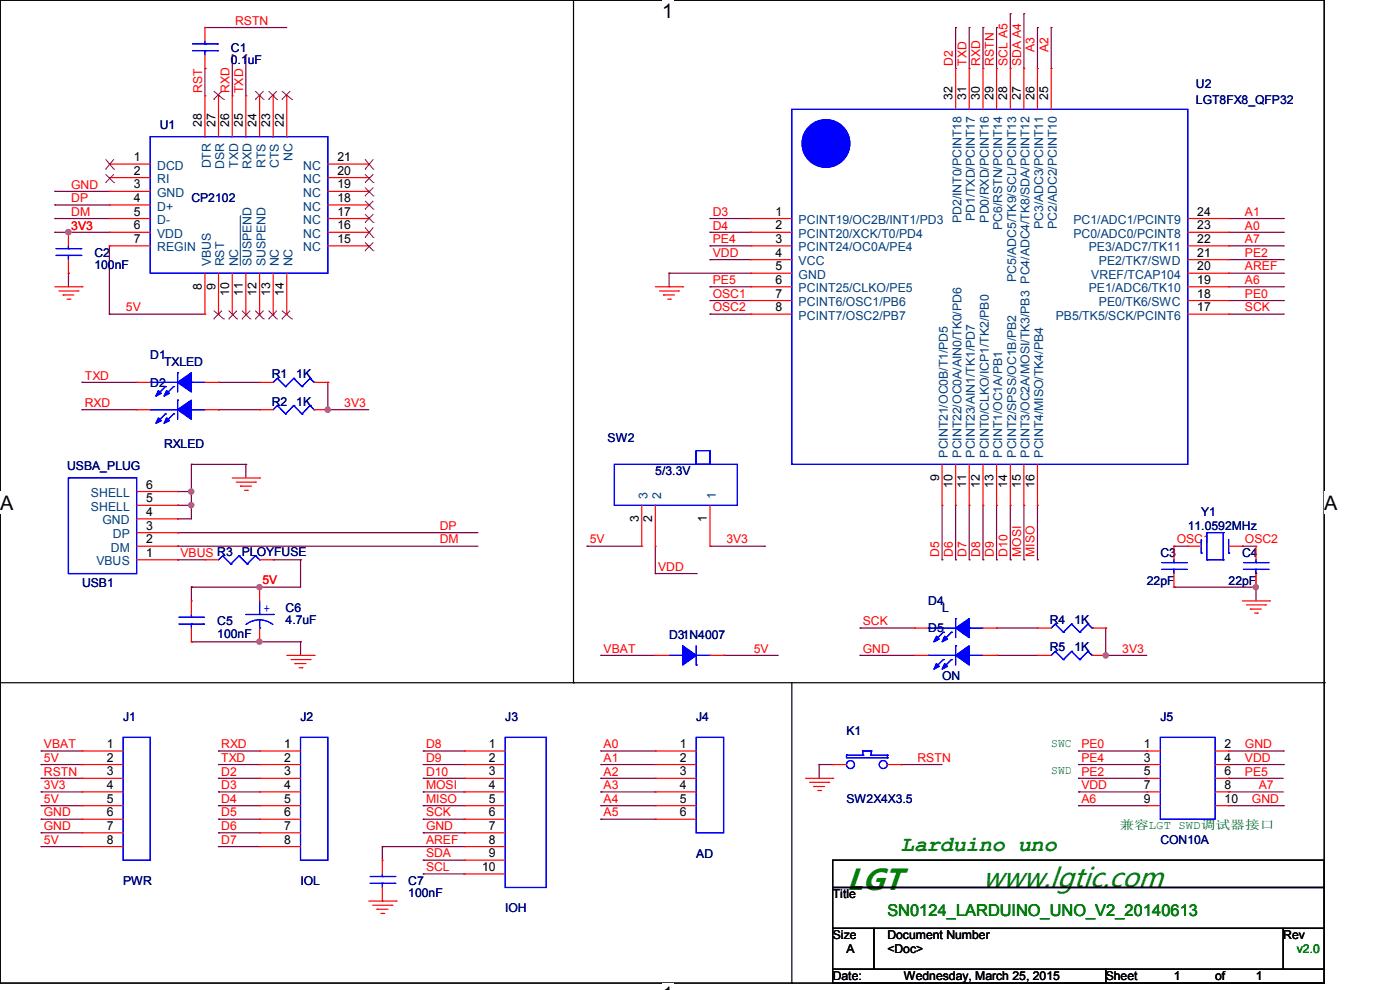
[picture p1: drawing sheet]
<svg xmlns="http://www.w3.org/2000/svg" width="297mm" height="210mm" viewBox="0 0 297 210" stroke-linecap="round" stroke-linejoin="round" font-family="sans-serif">
<path d="M0 0h280.9v208.5h-280.9z" fill="none" stroke="#000" stroke-width=".25"/>
<g fill="#fff">
<path d="M140.5 0h2.3v4.8h-2.3z"/>
<path d="M140.5 208.5h2.3v1.5h-2.3z"/>
<path d="M0 104.3h2.9v4.7h-2.9z"/>
<path d="M280.8 104.3h3v4.7h-3z"/>
</g>
<g fill="none" stroke="#000" stroke-width=".25">
<path d="M121.7 0v144.8M0 144.8h280.9M121.7 144.8h.1M168 144.8v63.7M280.9 144.8h.1M176.7 182.5h104.2v5.8h-104.2zM176.7 188.3h104.2v8.6h-104.2zM176.7 196.9h8.7v8.7h-8.7zM185.4 196.9h86.8v8.7h-86.8zM272.2 196.9h8.7v8.7h-8.7zM168 208.5h.1M176.7 205.6h57.9v2.9h-57.9z"/>
<path d="M234.6 205.6h46.3v2.9h-46.3z"/>
</g>
<g fill="none" stroke="#800040" stroke-width=".25">
<path d="M43.5 5.8h.1M43.5 14.5h.1M43.5 5.8h17.3M43.5 14.5v5.8M49.3 11.6h.1M49.3 11.6v8.7M52.2 11.6h.1M52.2 11.6v8.7M202.7 5.8h.1M202.7 5.8v8.7M205.6 5.8h.1M205.6 5.8v8.7"/>
<path d="M208.5 5.8h.1M208.5 5.8v8.7M211.4 5.8h.1M211.4 5.8v8.7M214.3 2.9h.1M214.3 2.9v11.6M217.2 2.9h.1M217.2 2.9v11.6M220.1 5.8h.1M220.1 5.8v8.7M223 5.8h.1M223 5.8v8.7"/>
<path d="M11.6 46.4h.1M11.6 43.5h.1M11.6 40.6h.1M11.6 49.3h.1M11.6 49.3h11.6M11.6 46.4h11.6M11.6 43.5h11.6M11.6 40.6h11.6M14.5 49.3h.1M14.5 58h.1M14.5 58v2.8M23.2 52.2h.1"/>
<path d="M23.2 52.2v14.4M141.9 58h.1M141.9 58h17.4M141.9 58v2.8M150.6 46.4h.1M150.6 49.3h.1M150.6 52.2h.1M150.6 55.1h.1M150.6 49.3h8.7M150.6 46.4h8.7M150.6 52.2h8.7M150.6 55.1h8.7"/>
<path d="M260.6 49.3h11.6M260.6 46.4h11.6M260.6 52.2h11.6M260.6 55.1h11.6M260.6 58h11.6M272.2 46.4h.1M272.2 49.3h.1M272.2 52.2h.1M272.2 55.1h.1M272.2 58h.1M23.2 66.6h.1M23.2 66.6h20.3"/>
<path d="M141.9 60.8h.1M150.6 60.8h.1M150.6 63.8h.1M150.6 66.6h.1M150.6 66.6h8.7M150.6 60.8h8.7M150.6 63.8h8.7M260.6 66.6h11.6M260.6 60.8h11.6M260.6 63.8h11.6M272.2 60.8h.1M272.2 63.8h.1"/>
<path d="M272.2 66.6h.1M17.4 81.1h.1M17.4 86.9h.1M17.4 81.1h11.6M17.4 86.9h11.6M40.6 98.5h.1M40.6 98.5v11.6h-2.9M40.6 98.5h11.6M46.4 86.9h.1M46.4 81.1h.1M46.4 81.1h8.7M46.4 86.9h8.7"/>
<path d="M52.2 98.5h.1M52.2 98.5v2.9M69.6 81.1h.1M69.6 86.9h.1M69.6 86.9h8.6M69.6 81.1v5.8M37.7 115.9h.1M37.7 113h.1M37.7 104.3h.1M37.7 110.1h.1M37.7 107.2h.1M37.7 118.7h.1"/>
<path d="M37.7 115.9h63.7M37.7 113h63.7M37.7 104.3h2.9M37.7 107.2h2.9M37.7 118.7h5.8M40.6 107.2h.1M40.6 104.3h.1M58 118.7h.1M58 118.7h5.8M63.8 118.7h.1M63.8 118.7v5.8h-23.2M124.5 115.9h.1"/>
<path d="M124.5 115.9h11.6M139 115.9v5.8M150.6 115.9h11.6M162.2 115.9h.1M199.9 118.7h.1M199.9 107.2v11.5M202.7 118.7h.1M202.7 107.2v11.5M205.6 118.7h.1M205.6 107.2v11.5M208.5 118.7h.1M208.5 107.2v11.5"/>
<path d="M211.4 118.7h.1M211.4 107.2v11.5M214.3 118.7h.1M214.3 107.2v11.5M217.2 118.7h.1M217.2 107.2v11.5M220.1 118.7h.1M220.1 107.2v11.5M249 115.9h.1M249 115.9h3M263.5 115.9h.1M263.5 115.9h2.9"/>
<path d="M40.6 136.1h.1M40.6 124.5h.1M40.6 124.5v3M40.6 136.1h23.2M55.1 124.5h.1M55.1 136.1h.1M63.8 136.1h.1M63.8 136.1v2.9M127.5 139h.1M127.5 139h11.5M139 121.7h.1M139 121.7h8.7"/>
<path d="M147.7 121.7h.1M153.5 139h.1M153.5 139h11.6M182.5 133.2h.1M182.5 139h.1M182.5 139h11.6M182.5 133.2h11.6M211.4 139h.1M211.4 133.2h.1M211.4 139h8.7M211.4 133.2h8.7M234.6 133.2h.1"/>
<path d="M234.6 139h.1M234.6 139h8.7M234.6 133.2v5.8M249 124.5h.1M249 124.5h17.4M266.4 121.7h.1M266.4 124.5h.1M266.4 121.7v5.8M8.7 159.3h.1M8.7 159.3h8.7M46.4 159.3h.1M46.4 159.3h8.7"/>
<path d="M89.8 159.3h.1M89.8 159.3h8.7M127.5 159.3h.1M127.5 159.3h11.5M228.8 159.3h.1M228.8 159.3h14.5M260.6 159.3h11.6M272.2 159.3h.1M8.7 162.2h.1M8.7 165.1h.1M8.7 168h.1M8.7 170.9h.1"/>
<path d="M8.7 173.8h.1M8.7 176.7h.1M8.7 179.6h.1M8.7 162.2h8.7M8.7 165.1h8.7M8.7 170.9h8.7M8.7 168h8.7M8.7 173.8h8.7M8.7 176.7h8.7M8.7 179.6h8.7M46.4 162.2h.1M46.4 165.1h.1"/>
<path d="M46.4 168h.1M46.4 170.9h.1M46.4 173.8h.1M46.4 176.7h.1M46.4 179.6h.1M46.4 162.2h8.7M46.4 165.1h8.7M46.4 170.9h8.7M46.4 168h8.7M46.4 173.8h8.7M46.4 176.7h8.7M46.4 179.6h8.7"/>
<path d="M81.1 179.6h.1M81.1 179.6h17.4M81.1 179.6v2.9M89.8 162.2h.1M89.8 165.1h.1M89.8 168h.1M89.8 170.9h.1M89.8 173.8h.1M89.8 176.7h.1M89.8 162.2h8.7M89.8 165.1h8.7M89.8 170.9h8.7"/>
<path d="M89.8 168h8.7M89.8 173.8h8.7M89.8 176.7h8.7M127.5 162.2h.1M127.5 165.1h.1M127.5 168h.1M127.5 170.9h.1M127.5 173.8h.1M127.5 162.2h11.5M127.5 165.1h11.5M127.5 170.9h11.5M127.5 168h11.5"/>
<path d="M127.5 173.8h11.5M173.8 162.2h.1M173.8 162.2h2.9M173.8 162.2v2.9M191.1 162.2h.1M191.1 162.2h8.8M228.8 162.2h.1M228.8 165.1h.1M228.8 170.9h.1M228.8 168h.1M228.8 162.2h14.5M228.8 165.1h14.5"/>
<path d="M228.8 170.9h14.5M228.8 168h14.5M260.6 165.1h.1M260.6 168h.1M260.6 162.2h11.6M260.6 165.1h11.6M260.6 170.9h11.6M260.6 168h11.6M272.2 170.9h.1M272.2 162.2h.1M89.8 182.5h.1M89.8 185.4h.1"/>
<path d="M89.8 182.5h8.7M89.8 185.4h8.7"/>
</g>
<g fill="#f0f" stroke="#f0f" stroke-width=".25">
<circle cx="40.6" cy="107.1" r=".55"/>
<circle cx="40.6" cy="104.3" r=".55"/>
<circle cx="55" cy="124.5" r=".55"/>
<circle cx="55" cy="136.1" r=".55"/>
<circle cx="69.5" cy="86.9" r=".56"/>
<circle cx="14.5" cy="49.2" r=".56"/>
<circle cx="266.4" cy="124.5" r=".55"/>
<circle cx="234.6" cy="139" r=".55"/>
</g>
<g fill="none" stroke="#f00" stroke-width=".25">
<path d="M43.5 5.8h.1M43.5 14.5h.1M43.5 5.8v2.9M43.5 11.6v2.9M202.7 14.5h.1M202.7 14.5v8.7M205.6 14.5h.1M205.6 14.5v8.7M208.5 14.5h.1M208.5 14.5v8.7M211.4 14.5h.1M211.4 14.5v8.7"/>
<path d="M214.3 14.5h.1M214.3 14.5v8.7M217.2 14.5h.1M217.2 14.5v8.7M220.1 14.5h.1M220.1 14.5v8.7M223 14.5h.1M223 14.5v8.7M23.2 34.8h.1M23.2 37.7h.1M23.2 34.8h8.7M23.2 37.7h8.7"/>
<path d="M43.5 20.3h.1M43.5 20.3v8.7M46.4 20.3h.1M46.4 20.3v8.7M49.3 20.3h.1M49.3 20.3v8.7M52.2 20.3h.1M52.2 20.3v8.7M55.1 20.3h.1M55.1 20.3v8.7M58 20.3h.1M58 20.3v8.7"/>
<path d="M60.8 20.3h.1M60.8 20.3v8.7M69.6 34.8h8.6M69.6 37.7h8.6M78.2 37.7h.1M78.2 34.8h.1M14.5 49.3h.1M14.5 58h.1M14.5 49.3v2.9M14.5 55.1v2.9M23.2 40.6h.1M23.2 43.5h.1"/>
<path d="M23.2 46.4h.1M23.2 49.3h.1M23.2 52.2h.1M23.2 40.6h8.7M23.2 43.5h8.7M23.2 46.4h8.7M23.2 49.3h8.7M23.2 52.2h8.7M43.5 58v8.6M46.4 58v8.6M49.3 58v8.6M52.2 58v8.6"/>
<path d="M55.1 58v8.6M58 58v8.6M60.8 58v8.6M69.6 40.6h8.6M69.6 43.5h8.6M69.6 46.4h8.6M69.6 49.3h8.6M69.6 52.2h8.6M78.2 52.2h.1M78.2 49.3h.1M78.2 46.4h.1M78.2 43.5h.1"/>
<path d="M78.2 40.6h.1M159.3 46.4h.1M159.3 49.3h.1M159.3 52.2h.1M159.3 55.1h.1M159.3 58h.1M159.3 46.4h8.7M159.3 49.3h8.7M159.3 52.2h8.7M159.3 55.1h8.7M159.3 58h8.7M252 46.4h8.6"/>
<path d="M252 49.3h8.6M252 52.2h8.6M252 55.1h8.6M252 58h8.6M260.6 46.4h.1M260.6 49.3h.1M260.6 52.2h.1M260.6 55.1h.1M260.6 58h.1M11.6 60.8h5.8M12.5 61.7h4.1M13.4 62.6h.1"/>
<path d="M13.4 62.6h2.3M14.2 63.5h.6M14.8 63.5h.1M16.6 61.7h.1M17.4 60.8h.1M43.5 66.6h.1M46.4 66.6h.1M49.3 66.6h.1M52.2 66.6h.1M55.1 66.6h.1M58 66.6h.1M60.8 66.6h.1"/>
<path d="M139 60.8h5.8M139.9 61.7h4M140.8 62.6h.1M140.8 62.6h2.3M141.6 63.5h.6M142.2 63.5h.1M143.9 61.7h.1M144.8 60.8h.1M159.3 60.8h.1M159.3 63.8h.1M159.3 66.6h.1M159.3 60.8h8.7"/>
<path d="M159.3 63.8h8.7M159.3 66.6h8.7M252 60.8h8.6M252 63.8h8.6M252 66.6h8.6M260.6 60.8h.1M260.6 63.8h.1M260.6 66.6h.1M29 86.9h.1M29 81.1h.1M29 86.9h2.9M29 81.1h2.9"/>
<path d="M43.5 86.9h2.9M43.5 81.1h2.9M46.4 86.9h.1M46.4 81.1h.1M55.1 86.9h.1M55.1 81.1h.1M55.1 86.9h2.9M55.1 81.1h2.9M66.6 86.9h3M66.6 81.1h3M69.6 86.9h.1M69.6 81.1h.1"/>
<path d="M199.9 98.5v8.7M202.7 98.5v8.7M205.6 98.5v8.7M208.5 98.5v8.7M211.4 98.5v8.7M214.3 98.5v8.7M217.2 98.5v8.7M220.1 98.5v8.7M29 115.9h8.7M29 118.7h8.7M29 113h8.7M29 110.1h8.7"/>
<path d="M29 107.2h8.7M29 104.3h8.7M37.7 118.7h.1M37.7 115.9h.1M37.7 113h.1M37.7 110.1h.1M37.7 107.2h.1M37.7 104.3h.1M43.5 118.7h.1M43.5 118.7h2.9M49.3 101.4h5.8M50.1 102.3h4.1"/>
<path d="M51 103.1h.1M51 103.1h2.3M51.9 104h.6M52.5 104h.1M54.2 102.3h.1M55.1 101.4h.1M55.1 118.7h2.9M58 118.7h.1M136.1 115.9h.1M136.1 107.2v8.7M139 115.9h.1M139 107.2v8.7"/>
<path d="M150.6 115.9h.1M150.6 107.2v8.7M199.9 107.2h.1M202.7 107.2h.1M205.6 107.2h.1M208.5 107.2h.1M211.4 107.2h.1M214.3 107.2h.1M217.2 107.2h.1M220.1 107.2h.1M249 115.9h.1M249 115.9v2.8"/>
<path d="M252 115.9h.1M252 115.9h2.8M260.6 115.9h2.9M263.5 115.9h.1M266.4 115.9h.1M266.4 115.9v2.8M40.6 127.5h.1M40.6 136.1h.1M40.6 127.5v2.8M40.6 133.2v2.9M55.1 124.5h.1M55.1 136.1h.1"/>
<path d="M55.1 124.5v3M55.1 133.2v2.9M60.8 139h5.8M61.7 139.9h4.1M65.8 139.9h.1M66.6 139h.1M139 139h.1M139 139h2.9M150.6 139h2.9M153.5 139h.1M194.1 133.2h.1M194.1 139h.1"/>
<path d="M194.1 139h2.8M194.1 133.2h2.8M208.5 139h2.9M208.5 133.2h2.9M211.4 133.2h.1M211.4 139h.1M220.1 139h.1M220.1 133.2h.1M220.1 139h2.9M220.1 133.2h2.9M231.7 139h2.9M231.7 133.2h2.9"/>
<path d="M234.6 139h.1M234.6 133.2h.1M249 124.5h.1M249 121.7v2.8M263.5 127.5h5.8M264.4 128.3h4.1M265.3 129.2h.1M265.3 129.2h2.3M266.1 130h.6M266.4 124.5h.1M266.4 121.7v2.8M266.7 130h.1"/>
<path d="M268.5 128.3h.1M269.3 127.5h.1M17.4 159.3h.1M17.4 159.3h8.7M55.1 159.3h.1M55.1 159.3h8.7M62.6 140.8h.1M62.6 140.8h2.3M63.5 141.6h.6M64.1 141.6h.1M98.5 159.3h.1M98.5 159.3h8.7"/>
<path d="M139 159.3h.1M139 159.3h8.7M243.3 159.3h.1M243.3 159.3h2.9M257.8 159.3h2.8M260.6 159.3h.1M17.4 162.2h.1M17.4 165.1h.1M17.4 168h.1M17.4 170.9h.1M17.4 173.8h.1M17.4 176.7h.1"/>
<path d="M17.4 179.6h.1M17.4 165.1h8.7M17.4 162.2h8.7M17.4 168h8.7M17.4 170.9h8.7M17.4 173.8h8.7M17.4 176.7h8.7M17.4 179.6h8.7M55.1 162.2h.1M55.1 165.1h.1M55.1 168h.1M55.1 170.9h.1"/>
<path d="M55.1 173.8h.1M55.1 176.7h.1M55.1 179.6h.1M55.1 165.1h8.7M55.1 162.2h8.7M55.1 168h8.7M55.1 170.9h8.7M55.1 173.8h8.7M55.1 176.7h8.7M55.1 179.6h8.7M98.5 162.2h.1M98.5 165.1h.1"/>
<path d="M98.5 168h.1M98.5 170.9h.1M98.5 173.8h.1M98.5 176.7h.1M98.5 179.6h.1M98.5 165.1h8.7M98.5 162.2h8.7M98.5 168h8.7M98.5 170.9h8.7M98.5 173.8h8.7M98.5 176.7h8.7M98.5 179.6h8.7"/>
<path d="M139 162.2h.1M139 165.1h.1M139 168h.1M139 170.9h.1M139 173.8h.1M139 165.1h8.7M139 162.2h8.7M139 168h8.7M139 170.9h8.7M139 173.8h8.7M170.9 165.1h5.8M171.7 165.9h4.1"/>
<path d="M172.6 166.8h.1M172.6 166.8h2.3M173.5 167.7h.6M174.1 167.7h.1M175.8 165.9h.1M176.7 165.1h.1M176.7 162.2h.1M176.7 162.2h2.9M188.3 162.2h2.8M191.1 162.2h.1M243.3 162.2h.1M243.3 165.1h.1"/>
<path d="M243.3 168h.1M243.3 170.9h.1M243.3 165.1h2.9M243.3 162.2h2.9M243.3 168h2.9M243.3 170.9h2.9M257.8 165.1h2.8M257.8 162.2h2.8M257.8 168h2.8M257.8 170.9h2.8M260.6 162.2h.1M260.6 165.1h.1"/>
<path d="M260.6 168h.1M260.6 170.9h.1M78.2 191.1h5.8M79.1 192h4M80 192.9h.1M80 192.9h2.3M80.8 193.8h.6M81.1 182.5h.1M81.1 191.1h.1M81.1 182.5v2.9M81.1 188.3v2.8M81.4 193.8h.1"/>
<path d="M83.1 192h.1M84 191.1h.1M98.5 182.5h.1M98.5 185.4h.1M98.5 182.5h8.7M98.5 185.4h8.7"/>
</g>
<g fill="none" stroke="#00f" stroke-width=".25">
<path d="M40.9 10.8h5.2M40.9 9.3h5.2M43.5 9.3h.1M43.5 10.8h.1M43.5 8.7v.6M43.5 10.8v.8M46.1 10.8h.1M46.1 9.3h.1M31.9 29h37.7v29h-37.7zM168 23.2h84v75.3h-84zM11.9 54.2h5.2M11.9 52.7h5.2"/>
<path d="M14.5 52.7h.1M14.5 54.2h.1M14.5 52.2v.5M14.5 54.2v.9M17.1 54.2h.1M17.1 52.7h.1M37.7 79.1h.1M37.7 79.1v4M31.9 86.9h.1M31.9 81.1h.1M31.9 86.9h5.8M31.9 81.1h5.8"/>
<path d="M35.1 87.8h.1M35.1 82h.1M35.1 87.8l-1.7 1.7M35.1 82l-1.7 1.7M36.8 87.8h.1M36.8 82h.1M36.8 87.8l-1.7 1.7M36.8 82l-1.7 1.7M37.7 84.9h.1M37.7 84.9v4M40.6 86.9h.1M40.6 81.1h.1"/>
<path d="M40.6 86.9h2.9M40.6 81.1h2.9M58.8 86h.1M58.8 80.3h.1M58.8 86l-.8 .9M58.8 86l1.8 1.8M58.8 80.3l-.8 .8M58.8 80.3l1.8 1.7M60.6 87.8h.1M60.6 82h.1M62.3 86h.1M62.3 80.3h.1"/>
<path d="M62.3 86l-1.7 1.8M62.3 86l1.8 1.8M62.3 80.3l-1.7 1.7M62.3 80.3l1.8 1.7M64.1 87.8h.1M64.1 82h.1M65.8 86h.1M65.8 80.3h.1M65.8 86l-1.7 1.8M65.8 86l.8 .9M65.8 80.3l-1.7 1.7M65.8 80.3l.8 .8"/>
<path d="M66.6 86.9h.1M66.6 81.1h.1M130.3 98.5h26.1v8.7h-26.1zM147.7 95.6h2.9v2.9h-2.9zM147.7 98.5h.1M147.7 95.6v2.9M147.7 98.5h2.9M150.6 98.5h.1M14.5 101.4h14.5v20.3h-14.5zM47.2 117.9h.1M47.2 117.9l-.8 .8M47.2 117.9l1.8 1.7"/>
<path d="M49 119.6h.1M50.7 117.9h.1M50.7 117.9l-1.7 1.7M50.7 117.9l1.8 1.7M52.5 119.6h.1M54.2 117.9h.1M54.2 117.9l-1.7 1.7M54.2 117.9l.9 .8M55.1 118.7h.1M246.5 119.3h5.2M249 119.3h.1M249 118.7v.6"/>
<path d="M251.7 119.3h.1M254.8 117.3h.1M254.8 114.4v2.9M256 118.7h.1M256 113h.1M256 113v5.7M256 118.7h3.5M256 113h3.5M259.5 118.7h.1M259.5 113h.1M259.5 113v5.7M260.6 117.3h.1"/>
<path d="M260.6 114.4v2.9M263.8 119.3h5.2M266.4 119.3h.1M266.4 118.7v.6M269 119.3h.1M38 132.4h5.2M38 130.9h5.2M40.6 130.9h.1M40.6 132.4h.1M40.6 130.3v.6M40.6 132.4v.8M43.2 132.4h.1"/>
<path d="M43.2 130.9h.1M52.2 130.3h5.8M55.1 133.2h.1M55.1 130.3h.1M55.1 131.5l1.5 .2 1.3 .8M55.1 131.5l-1.6 .2-1.3 .8M55.1 127.5v2.8M55.1 131.5v1.7M58 130.3h.1M141.9 139h2.9M144.8 139h.1M147.7 137v4.1"/>
<path d="M147.7 139h2.9M150.6 139h.1M196.9 133.2h.1M196.9 139h.1M196.9 139h5.8M196.9 133.2h5.8M200.1 134.1h.1M200.1 139.9h.1M200.1 134.1l-1.7 1.7M200.1 139.9l-1.7 1.7M201.8 134.1h.1M201.8 139.9h.1"/>
<path d="M201.8 134.1l-1.7 1.7M201.8 139.9l-1.7 1.7M202.7 131.2h.1M202.7 137h.1M202.7 131.2v4.1M202.7 137v4.1M205.6 133.2h.1M205.6 139h.1M205.6 139h2.9M205.6 133.2h2.9M223.9 138.2h.1M223.9 132.4h.1"/>
<path d="M223.9 138.2l-.9 .8M223.9 138.2l1.7 1.7M223.9 132.4l-.9 .8M223.9 132.4l1.7 1.7M225.6 139.9h.1M225.6 134.1h.1M227.3 138.2h.1M227.3 132.4h.1M227.3 138.2l-1.7 1.7M227.3 138.2l1.8 1.7M227.3 132.4l-1.7 1.7M227.3 132.4l1.8 1.7"/>
<path d="M229.1 139.9h.1M229.1 134.1h.1M230.8 138.2h.1M230.8 132.4h.1M230.8 138.2l-1.7 1.7M230.8 138.2l.9 .8M230.8 132.4l-1.7 1.7M230.8 132.4l.9 .8M231.7 139h.1M231.7 133.2h.1M246.5 120.8h5.2M249 120.8h.1"/>
<path d="M249 120.8v.9M251.7 120.8h.1M263.8 120.8h5.2M266.4 120.8h.1M266.4 120.8v.9M269 120.8h.1M26.1 156.4h5.8v26.1h-5.8zM63.8 156.4h5.8v26.1h-5.8zM107.2 156.4h8.7v31.9h-8.7zM147.7 156.4h5.8v20.3h-5.8zM147.7 141.1h.1M183 159.3h.1"/>
<path d="M183 159.3h1.8M183 159.3v.9M184.8 159.3h.1M184.8 159.3v.9M246.2 156.4h11.6v17.4h-11.6zM179.6 160.2h.1M179.6 160.2v.5h8.7M179.6 160.2h3.4M183 160.2h.1M184.8 160.2h.1M184.8 160.2h3.5M188.3 160.7h.1"/>
<path d="M188.3 160.2h.1M188.3 160.2v.5M78.5 187.4h5.2M78.5 185.9h5.2M81.1 185.9h.1M81.1 187.4h.1M81.1 185.4v.5M81.1 187.4v.9M83.7 187.4h.1M83.7 185.9h.1"/>
<circle cx="180.4" cy="162.2" r=".85"/>
<circle cx="187.4" cy="162.2" r=".85"/>
</g>
<g fill="#00f" stroke="#00f" stroke-width=".25">
<path d="M144.8 137l2.9 2-2.9 2.1z" fill-rule="evenodd"/>
<path d="M144.8 137l2.9 2-2.9 2.1z" fill-rule="evenodd"/>
<path d="M202.7 133.2l2.9-2v4.1z" fill-rule="evenodd"/>
<path d="M198.7 135l.6 .6-1.2 .5z" fill-rule="evenodd"/>
<path d="M200.4 135l.6 .6-1.1 .5z" fill-rule="evenodd"/>
<path d="M202.7 133.2l2.9-2v4.1z" fill-rule="evenodd"/>
<path d="M198.7 135l.6 .6-1.2 .5z" fill-rule="evenodd"/>
<path d="M200.4 135l.6 .6-1.1 .5z" fill-rule="evenodd"/>
<path d="M37.7 86.9l2.9-2v4z" fill-rule="evenodd"/>
<path d="M33.6 88.6l.6 .6-1.1 .6z" fill-rule="evenodd"/>
<path d="M35.3 88.6l.6 .6-1.1 .6z" fill-rule="evenodd"/>
<path d="M37.7 86.9l2.9-2v4z" fill-rule="evenodd"/>
<path d="M33.6 88.6l.6 .6-1.1 .6z" fill-rule="evenodd"/>
<path d="M35.3 88.6l.6 .6-1.1 .6z" fill-rule="evenodd"/>
<path d="M37.7 81.1l2.9-2v4z" fill-rule="evenodd"/>
<path d="M33.6 82.8l.6 .6-1.1 .6z" fill-rule="evenodd"/>
<path d="M35.3 82.8l.6 .6-1.1 .6z" fill-rule="evenodd"/>
<path d="M37.7 81.1l2.9-2v4z" fill-rule="evenodd"/>
<path d="M33.6 82.8l.6 .6-1.1 .6z" fill-rule="evenodd"/>
<path d="M35.3 82.8l.6 .6-1.1 .6z" fill-rule="evenodd"/>
<path d="M202.7 139l2.9-2v4.1z" fill-rule="evenodd"/>
<path d="M198.7 140.8l.6 .6-1.2 .5z" fill-rule="evenodd"/>
<path d="M200.4 140.8l.6 .6-1.1 .5z" fill-rule="evenodd"/>
<path d="M202.7 139l2.9-2v4.1z" fill-rule="evenodd"/>
<path d="M198.7 140.8l.6 .6-1.2 .5z" fill-rule="evenodd"/>
<path d="M200.4 140.8l.6 .6-1.1 .5z" fill-rule="evenodd"/>
</g>
<g fill="none" stroke="#804000" stroke-width=".21">
<path d="M45.3 19.3l2.1 1.8M47.1 19.3l-1.8 1.8M54.2 19.3l1.7 1.8M55.9 19.3l-1.7 1.8M57 19.3l1.7 1.8M58.7 19.3l-1.7 1.8M59.8 19.3l2.1 1.8M61.6 19.3l-1.8 1.8M22.4 35.9h.1M22.4 38.7h.1M22.4 33.8l1.8 2.1M22.4 37l1.8 1.7"/>
<path d="M24.2 35.9h.1M24.2 38.7h.1M24.2 33.8l-1.8 2.1M24.2 37l-1.8 1.7M45.3 21.1h.1M47.4 21.1h.1M54.2 21.1h.1M55.9 21.1h.1M57 21.1h.1M58.7 21.1h.1M59.8 21.1h.1M61.9 21.1h.1"/>
<path d="M77.4 38.7h.1M77.4 35.9h.1M77.4 39.8l1.8 1.7M77.4 37l1.8 1.7M77.4 33.8l1.8 2.1M79.2 38.7h.1M79.2 35.9h.1M79.2 37l-1.8 1.7M79.2 39.8l-1.8 1.7M79.2 33.8l-1.8 2.1M77.4 53.2h.1M77.4 50.4h.1"/>
<path d="M77.4 47.2h.1M77.4 44.4h.1M77.4 41.5h.1M77.4 51.4l1.8 1.8M77.4 48.3l1.8 2.1M77.4 45.4l1.8 1.8M77.4 42.6l1.8 1.8M79.2 53.2h.1M79.2 50.4h.1M79.2 47.2h.1M79.2 44.4h.1M79.2 41.5h.1"/>
<path d="M79.2 42.6l-1.8 1.8M79.2 45.4l-1.8 1.8M79.2 51.4l-1.8 1.8M79.2 48.3l-1.8 2.1M45.3 67.7h.1M45.3 65.9l2.1 1.8M47.1 65.9l-1.8 1.8M47.4 67.7h.1M48.5 67.7h.1M48.5 65.9l1.8 1.8M50.3 67.7h.1M50.3 65.9l-1.8 1.8"/>
<path d="M51.3 67.7h.1M51.3 65.9l1.8 1.8M53.1 67.7h.1M53.1 65.9l-1.8 1.8M54.2 67.7h.1M54.2 65.9l1.7 1.8M55.9 67.7h.1M55.9 65.9l-1.7 1.8M57 67.7h.1M57 65.9l1.7 1.8M58.7 67.7h.1M58.7 65.9l-1.7 1.8"/>
<path d="M59.8 67.7h.1M59.8 65.9l2.1 1.8M61.6 65.9l-1.8 1.8M61.9 67.7h.1"/>
</g>
<path d="M51 45.8h.1M51 45.8v10.6" fill="none" stroke="#004080" stroke-width=".21"/>
<circle cx="175.2" cy="30.4" r="4.3" fill="#00f" stroke="#00f" stroke-width="1.7"/>
<text font-size="6.4" fill="#008000" x="179.6" y="188.8">LGT</text>
<text font-size="5.8" fill="#008000" x="208.5" y="188.2">www.lgtic.com</text>
<text font-size="4.6" fill="#008000" x="191.1" y="180.6">Larduino uno</text>
<g font-size="4.2">
<text x="140.5" y="3.9">1</text>
<text x="0" y="108.1">A</text>
<text x="280.9" y="108.1">A</text>
</g>
<text font-size="3.5" fill="#008000" x="188.3" y="194.2">SN0124_LARDUINO_UNO_V2_20140613</text>
<g font-size="2.6" fill="#f00">
<text x="49.9" y="5.2">RSTN</text>
<text x="219.5" y="11" transform="rotate(-90 219.5 11)">A3</text>
<text x="222.4" y="11" transform="rotate(-90 222.4 11)">A2</text>
<text x="202.1" y="13.9" transform="rotate(-90 202.1 13.9)">D2</text>
<text x="205" y="13.9" transform="rotate(-90 205 13.9)">TXD</text>
<text x="207.9" y="13.9" transform="rotate(-90 207.9 13.9)">RXD</text>
<text x="210.8" y="13.9" transform="rotate(-90 210.8 13.9)">RSTN</text>
<text x="213.7" y="13.9" transform="rotate(-90 213.7 13.9)">SCL A5</text>
<text x="216.6" y="13.9" transform="rotate(-90 216.6 13.9)">SDA A4</text>
<text x="42.9" y="19.7" transform="rotate(-90 42.9 19.7)">RST</text>
<text x="48.7" y="19.7" transform="rotate(-90 48.7 19.7)">RXD</text>
<text x="51.6" y="19.7" transform="rotate(-90 51.6 19.7)">TXD</text>
<text x="15.1" y="40">GND</text>
<text x="15.1" y="45.8">DM</text>
<text x="15.1" y="42.9">DP</text>
<text x="151.2" y="45.8">D3</text>
<text x="264.1" y="45.8">A1</text>
<text x="15.1" y="48.7">3V3</text>
<text x="151.2" y="48.7">D4</text>
<text x="151.2" y="51.6">PE4</text>
<text x="264.1" y="48.7">A0</text>
<text x="264.1" y="51.6">A7</text>
<text x="151.2" y="54.5">VDD</text>
<text x="264.1" y="54.5">PE2</text>
<text x="264.1" y="57.4">AREF</text>
<text x="151.2" y="60.2">PE5</text>
<text x="151.2" y="63.2">OSC1</text>
<text x="264.1" y="60.2">A6</text>
<text x="264.1" y="63.2">PE0</text>
<text x="26.7" y="66">5V</text>
<text x="151.2" y="66">OSC2</text>
<text x="264.1" y="66">SCK</text>
<text x="18" y="80.5">TXD</text>
<text x="18" y="86.3">RXD</text>
<text x="73" y="86.3">3V3</text>
<text x="93.3" y="112.4">DP</text>
<text x="38.3" y="118.2">VBUS R3</text>
<text x="93.3" y="115.3">DM</text>
<text x="125.1" y="115.3">5V</text>
<text x="154.1" y="115.3">3V3</text>
<text x="199.3" y="118.2" transform="rotate(-90 199.3 118.2)">D5</text>
<text x="202.1" y="118.2" transform="rotate(-90 202.1 118.2)">D6</text>
<text x="205" y="118.2" transform="rotate(-90 205 118.2)">D7</text>
<text x="207.9" y="118.2" transform="rotate(-90 207.9 118.2)">D8</text>
<text x="210.8" y="118.2" transform="rotate(-90 210.8 118.2)">D9</text>
<text x="213.7" y="118.2" transform="rotate(-90 213.7 118.2)">D10</text>
<text x="216.6" y="118.2" transform="rotate(-90 216.6 118.2)">MOSI</text>
<text x="219.5" y="118.2" transform="rotate(-90 219.5 118.2)">MISO</text>
<text x="249.6" y="115.3">OSC1</text>
<text x="264.1" y="115.3">OSC2</text>
<text x="55.7" y="124">5V</text>
<text x="139.6" y="121.1">VDD</text>
<text x="183" y="132.6">SCK</text>
<text x="128.1" y="138.4">VBAT</text>
<text x="159.9" y="138.4">5V</text>
<text x="183" y="138.4">GND</text>
<text x="238.1" y="138.4">3V3</text>
<text x="9.3" y="161.6">5V</text>
<text x="9.3" y="158.7">VBAT</text>
<text x="46.9" y="158.7">RXD</text>
<text x="46.9" y="161.6">TXD</text>
<text x="90.4" y="158.7">D8</text>
<text x="90.4" y="161.6">D9</text>
<text x="128.1" y="158.7">A0</text>
<text x="128.1" y="161.6">A1</text>
<text x="194.6" y="161.6">RSTN</text>
<text x="229.4" y="158.7">PE0</text>
<text x="229.4" y="161.6">PE4</text>
<text x="264.1" y="158.7">GND</text>
<text x="264.1" y="161.6">VDD</text>
<text x="9.3" y="164.5">RSTN</text>
<text x="9.3" y="167.4">3V3</text>
<text x="46.9" y="164.5">D2</text>
<text x="46.9" y="167.4">D3</text>
<text x="90.4" y="164.5">D10</text>
<text x="90.4" y="167.4">MOSI</text>
<text x="128.1" y="164.5">A2</text>
<text x="128.1" y="167.4">A3</text>
<text x="229.4" y="164.5">PE2</text>
<text x="229.4" y="167.4">VDD</text>
<text x="264.1" y="164.5">PE5</text>
<text x="267" y="167.4">A7</text>
<text x="9.3" y="170.3">5V</text>
<text x="9.3" y="173.2">GND</text>
<text x="46.9" y="170.3">D4</text>
<text x="46.9" y="173.2">D5</text>
<text x="90.4" y="170.3">MISO</text>
<text x="90.4" y="173.2">SCK</text>
<text x="128.1" y="170.3">A4</text>
<text x="128.1" y="173.2">A5</text>
<text x="229.4" y="170.3">A6</text>
<text x="265.6" y="170.3">GND</text>
<text x="9.3" y="176.1">GND</text>
<text x="9.3" y="179">5V</text>
<text x="46.9" y="176.1">D6</text>
<text x="46.9" y="179">D7</text>
<text x="90.4" y="176.1">GND</text>
<text x="90.4" y="179">AREF</text>
<text x="90.4" y="181.9">SDA</text>
<text x="90.4" y="184.8">SCL</text>
</g>
<g font-size="2.6" fill="#000080">
<text x="49" y="11">C1</text>
<text x="49" y="13.7">0.1uF</text>
<text x="253.7" y="18.6">U2</text>
<text x="253.7" y="22.1">LGT8FX8_QFP32</text>
<text x="33.9" y="27.3">U1</text>
<text x="40.6" y="42.9">CP2102</text>
<text x="20" y="54.5">C2</text>
<text x="20" y="57.1">100nF</text>
<text x="31.9" y="76.2">D1</text>
<text x="34.8" y="77.6">TXLED</text>
<text x="31.9" y="82">D2</text>
<text x="57.7" y="80.3">R1</text>
<text x="62.9" y="80.3">1K</text>
<text x="57.7" y="86.1">R2</text>
<text x="62.9" y="86.1">1K</text>
<text x="34.8" y="95">RXLED</text>
<text x="128.9" y="93.9">SW2</text>
<text x="14.2" y="99.7">USBA_PLUG</text>
<text x="139" y="100.8">5/3.3V</text>
<text x="252" y="112.4">11.0592MHz</text>
<text x="254.8" y="109.5">Y1</text>
<text x="51.3" y="117.9">PLOYFUSE</text>
<text x="246.2" y="118.2">C3</text>
<text x="263.5" y="118.2">C4</text>
<text x="17.4" y="124.5">USB1</text>
<text x="243.3" y="124">22pF</text>
<text x="260.6" y="124">22pF</text>
<text x="60.6" y="129.8">C6</text>
<text x="196.9" y="128.3">D4</text>
<text x="199.9" y="129.8">L</text>
<text x="46.1" y="132.7">C5</text>
<text x="46.1" y="135.3">100nF</text>
<text x="60.6" y="132.4">4.7uF</text>
<text x="141.9" y="135.6">D31N4007</text>
<text x="196.9" y="134.1">D5</text>
<text x="222.7" y="132.4">R4</text>
<text x="227.9" y="132.4">1K</text>
<text x="222.7" y="138.2">R5</text>
<text x="227.9" y="138.2">1K</text>
<text x="199.9" y="144.3">ON</text>
<text x="26.1" y="153">J1</text>
<text x="63.8" y="153">J2</text>
<text x="107.2" y="153">J3</text>
<text x="147.7" y="153">J4</text>
<text x="179.6" y="155.8">K1</text>
<text x="246.2" y="153">J5</text>
<text x="179.6" y="170.3">SW2X4X3.5</text>
<text x="246.2" y="179">CON10A</text>
<text x="147.7" y="181.9">AD</text>
<text x="26.1" y="187.7">PWR</text>
<text x="63.8" y="187.7">IOL</text>
<text x="86.6" y="187.7">C7</text>
<text x="86.6" y="190.3">100nF</text>
<text x="107.2" y="193.5">IOH</text>
</g>
<g font-size="2.6">
<text x="202.1" y="21.2" transform="rotate(-90 202.1 21.2)">32</text>
<text x="205" y="21.2" transform="rotate(-90 205 21.2)">31</text>
<text x="207.9" y="21.2" transform="rotate(-90 207.9 21.2)">30</text>
<text x="210.8" y="21.2" transform="rotate(-90 210.8 21.2)">29</text>
<text x="213.7" y="21.2" transform="rotate(-90 213.7 21.2)">28</text>
<text x="216.6" y="21.2" transform="rotate(-90 216.6 21.2)">27</text>
<text x="219.5" y="21.2" transform="rotate(-90 219.5 21.2)">26</text>
<text x="222.4" y="21.2" transform="rotate(-90 222.4 21.2)">25</text>
<text x="42.8" y="27" transform="rotate(-90 42.8 27)">28</text>
<text x="45.7" y="27" transform="rotate(-90 45.7 27)">27</text>
<text x="48.6" y="27" transform="rotate(-90 48.6 27)">26</text>
<text x="51.5" y="27" transform="rotate(-90 51.5 27)">25</text>
<text x="54.4" y="27" transform="rotate(-90 54.4 27)">24</text>
<text x="57.3" y="27" transform="rotate(-90 57.3 27)">23</text>
<text x="60.2" y="27" transform="rotate(-90 60.2 27)">22</text>
<text x="28.4" y="34.2">1</text>
<text x="71.6" y="34.2">21</text>
<text x="28.4" y="37">2</text>
<text x="28.4" y="40">3</text>
<text x="71.6" y="40">19</text>
<text x="71.6" y="37">20</text>
<text x="28.4" y="42.8">4</text>
<text x="28.4" y="45.7">5</text>
<text x="71.6" y="45.7">17</text>
<text x="71.6" y="42.8">18</text>
<text x="164.5" y="45.7">1</text>
<text x="254" y="45.7">24</text>
<text x="28.4" y="48.6">6</text>
<text x="28.4" y="51.5">7</text>
<text x="71.6" y="51.5">15</text>
<text x="71.6" y="48.6">16</text>
<text x="164.5" y="48.6">2</text>
<text x="164.5" y="51.5">3</text>
<text x="254" y="48.6">23</text>
<text x="254" y="51.5">22</text>
<text x="164.5" y="54.4">4</text>
<text x="164.5" y="57.3">5</text>
<text x="254" y="54.4">21</text>
<text x="254" y="57.3">20</text>
<text x="42.8" y="61.4" transform="rotate(-90 42.8 61.4)">8</text>
<text x="45.7" y="61.4" transform="rotate(-90 45.7 61.4)">9</text>
<text x="48.6" y="62.9" transform="rotate(-90 48.6 62.9)">10</text>
<text x="51.5" y="62.9" transform="rotate(-90 51.5 62.9)">11</text>
<text x="54.4" y="62.9" transform="rotate(-90 54.4 62.9)">12</text>
<text x="57.3" y="62.9" transform="rotate(-90 57.3 62.9)">13</text>
<text x="60.2" y="62.9" transform="rotate(-90 60.2 62.9)">14</text>
<text x="164.5" y="60.2">6</text>
<text x="164.5" y="63.1">7</text>
<text x="164.5" y="66">8</text>
<text x="254" y="60.2">19</text>
<text x="254" y="63.1">18</text>
<text x="254" y="66">17</text>
<text x="199.2" y="102" transform="rotate(-90 199.2 102)">9</text>
<text x="31" y="106.6">5</text>
<text x="31" y="103.6">6</text>
<text x="202.1" y="103.4" transform="rotate(-90 202.1 103.4)">10</text>
<text x="205" y="103.4" transform="rotate(-90 205 103.4)">11</text>
<text x="207.9" y="103.4" transform="rotate(-90 207.9 103.4)">12</text>
<text x="210.8" y="103.4" transform="rotate(-90 210.8 103.4)">13</text>
<text x="213.7" y="103.4" transform="rotate(-90 213.7 103.4)">14</text>
<text x="216.6" y="103.4" transform="rotate(-90 216.6 103.4)">15</text>
<text x="219.5" y="103.4" transform="rotate(-90 219.5 103.4)">16</text>
<text x="31" y="112.4">3</text>
<text x="31" y="109.4">4</text>
<text x="135.5" y="110.7" transform="rotate(-90 135.5 110.7)">3</text>
<text x="138.4" y="110.7" transform="rotate(-90 138.4 110.7)">2</text>
<text x="150" y="110.7" transform="rotate(-90 150 110.7)">1</text>
<text x="31" y="118.1">1</text>
<text x="31" y="115.2">2</text>
<text x="22.6" y="158.7">1</text>
<text x="22.6" y="161.5">2</text>
<text x="60.3" y="158.7">1</text>
<text x="60.3" y="161.5">2</text>
<text x="103.7" y="158.7">1</text>
<text x="103.7" y="161.5">2</text>
<text x="144.2" y="158.7">1</text>
<text x="144.2" y="161.5">2</text>
<text x="242.7" y="158.7">1</text>
<text x="242.7" y="161.5">3</text>
<text x="259.8" y="158.7">2</text>
<text x="259.8" y="161.5">4</text>
<text x="22.6" y="164.5">3</text>
<text x="22.6" y="167.3">4</text>
<text x="60.3" y="164.5">3</text>
<text x="60.3" y="167.3">4</text>
<text x="103.7" y="164.5">3</text>
<text x="103.7" y="167.3">4</text>
<text x="144.2" y="164.5">3</text>
<text x="144.2" y="167.3">4</text>
<text x="242.7" y="164.5">5</text>
<text x="242.7" y="167.3">7</text>
<text x="259.8" y="164.5">6</text>
<text x="259.8" y="167.3">8</text>
<text x="22.6" y="170.3">5</text>
<text x="22.6" y="173.1">6</text>
<text x="60.3" y="170.3">5</text>
<text x="60.3" y="173.1">6</text>
<text x="103.7" y="170.3">5</text>
<text x="103.7" y="173.1">6</text>
<text x="144.2" y="170.3">5</text>
<text x="144.2" y="173.1">6</text>
<text x="242.7" y="170.3">9</text>
<text x="259.8" y="170.3">10</text>
<text x="22.6" y="176">7</text>
<text x="22.6" y="178.9">8</text>
<text x="60.3" y="176">7</text>
<text x="60.3" y="178.9">8</text>
<text x="103.7" y="176">7</text>
<text x="103.7" y="178.9">8</text>
<text x="102.3" y="184.7">10</text>
<text x="103.7" y="181.8">9</text>
<text x="176.7" y="190.6">Title</text>
<text x="176.7" y="199.3">Size</text>
<text x="179.6" y="202.2">A</text>
<text x="188.3" y="199.3">Document Number</text>
<text x="188.3" y="202.2">&lt;Doc&gt;</text>
<text x="272.2" y="199.3">Rev</text>
<text x="176.7" y="207.9">Date:</text>
<text x="191.7" y="207.9">Wednesday, March 25, 2015</text>
<text x="234.6" y="207.9">Sheet</text>
<text x="249" y="207.9">1</text>
<text x="257.8" y="207.9">of</text>
<text x="266.4" y="207.9">1</text>
</g>
<g font-size="2.6" fill="#004080">
<text x="33.3" y="36">DCD</text>
<text x="44.7" y="35.7" transform="rotate(-90 44.7 35.7)">DTR</text>
<text x="47.6" y="35.9" transform="rotate(-90 47.6 35.9)">DSR</text>
<text x="50.5" y="35.6" transform="rotate(-90 50.5 35.6)">TXD</text>
<text x="53.4" y="35.9" transform="rotate(-90 53.4 35.9)">RXD</text>
<text x="56.3" y="35.6" transform="rotate(-90 56.3 35.6)">RTS</text>
<text x="59.2" y="35.6" transform="rotate(-90 59.2 35.6)">CTS</text>
<text x="62.1" y="34.2" transform="rotate(-90 62.1 34.2)">NC</text>
<text x="64.3" y="36">NC</text>
<text x="33.3" y="38.9">RI</text>
<text x="33.3" y="41.8">GND</text>
<text x="64.3" y="41.8">NC</text>
<text x="64.3" y="38.9">NC</text>
<text x="33.3" y="44.7">D+</text>
<text x="33.3" y="47.5">D-</text>
<text x="64.3" y="47.5">NC</text>
<text x="64.3" y="44.7">NC</text>
<text x="169.4" y="47.5">PCINT19/OC2B/INT1/PD3</text>
<text x="204" y="47.3" transform="rotate(-90 204 47.3)">PD2/INT0/PCINT18</text>
<text x="206.8" y="46.9" transform="rotate(-90 206.8 46.9)">PD1/TXD/PCINT17</text>
<text x="209.8" y="47.2" transform="rotate(-90 209.8 47.2)">PD0/RXD/PCINT16</text>
<text x="227.7" y="47.5">PC1/ADC1/PCINT9</text>
<text x="33.3" y="50.5">VDD</text>
<text x="33.3" y="53.3">REGIN</text>
<text x="64.3" y="53.3">NC</text>
<text x="64.3" y="50.5">NC</text>
<text x="169.4" y="50.5">PCINT20/XCK/T0/PD4</text>
<text x="169.4" y="53.3">PCINT24/OC0A/PE4</text>
<text x="212.6" y="48.8" transform="rotate(-90 212.6 48.8)">PC6/RSTN/PCINT14</text>
<text x="221.3" y="48.6" transform="rotate(-90 221.3 48.6)">PC3/ADC3/PCINT11</text>
<text x="224.2" y="48.6" transform="rotate(-90 224.2 48.6)">PC2/ADC2/PCINT10</text>
<text x="227.7" y="50.5">PC0/ADC0/PCINT8</text>
<text x="231" y="53.3">PE3/ADC7/TK11</text>
<text x="44.7" y="56.5" transform="rotate(-90 44.7 56.5)">VBUS</text>
<text x="47.6" y="56.5" transform="rotate(-90 47.6 56.5)">RST</text>
<text x="50.5" y="56.5" transform="rotate(-90 50.5 56.5)">NC</text>
<text x="53.4" y="56.5" transform="rotate(-90 53.4 56.5)">SUSPEND</text>
<text x="56.3" y="56.5" transform="rotate(-90 56.3 56.5)">SUSPEND</text>
<text x="59.2" y="56.5" transform="rotate(-90 59.2 56.5)">NC</text>
<text x="62.1" y="56.5" transform="rotate(-90 62.1 56.5)">NC</text>
<text x="169.4" y="56.3">VCC</text>
<text x="169.4" y="59.1">GND</text>
<text x="215.6" y="59.9" transform="rotate(-90 215.6 59.9)">PC5/ADC5/TK9/SCL/PCINT13</text>
<text x="231.5" y="59.1">VREF/TCAP104</text>
<text x="233.1" y="56.3">PE2/TK7/SWD</text>
<text x="169.4" y="62">PCINT25/CLKO/PE5</text>
<text x="169.4" y="64.9">PCINT6/OSC1/PB6</text>
<text x="231" y="62">PE1/ADC6/TK10</text>
<text x="233.1" y="64.9">PE0/TK6/SWC</text>
<text x="169.4" y="67.8">PCINT7/OSC2/PB7</text>
<text x="224" y="67.8">PB5/TK5/SCK/PCINT6</text>
<text x="201.1" y="97.1" transform="rotate(-90 201.1 97.1)">PCINT21/OC0B/T1/PD5</text>
<text x="204" y="97.1" transform="rotate(-90 204 97.1)">PCINT22/OC0A/AIN0/TK0/PD6</text>
<text x="206.8" y="97.1" transform="rotate(-90 206.8 97.1)">PCINT23/AIN1/TK1/PD7</text>
<text x="209.8" y="97.1" transform="rotate(-90 209.8 97.1)">PCINT0/CLKO/ICP1/TK2/PB0</text>
<text x="212.6" y="97.1" transform="rotate(-90 212.6 97.1)">PCINT1/OC1A/PB1</text>
<text x="215.6" y="97.1" transform="rotate(-90 215.6 97.1)">PCINT2/SPSS/OC1B/PB2</text>
<text x="218.4" y="97.1" transform="rotate(-90 218.4 97.1)">PCINT3/OC2A/MOSI/TK3/PB3 PC4/ADC4/TK8/SDA/PCINT12</text>
<text x="221.3" y="97.1" transform="rotate(-90 221.3 97.1)">PCINT4/MISO/TK4/PB4</text>
<text x="19.3" y="105.5">SHELL</text>
<text x="137.4" y="105.7" transform="rotate(-90 137.4 105.7)">3</text>
<text x="140.2" y="105.7" transform="rotate(-90 140.2 105.7)">2</text>
<text x="151.8" y="105.7" transform="rotate(-90 151.8 105.7)">1</text>
<text x="19.3" y="108.4">SHELL</text>
<text x="21.7" y="111.3">GND</text>
<text x="20.4" y="119.9">VBUS</text>
<text x="23.5" y="117.1">DM</text>
<text x="23.9" y="114.2">DP</text>
</g>
<text font-size="2.6" fill="#00f" x="55.9" y="129.8">+</text>
<g font-size="2.6" fill="#008000">
<text x="223" y="158.5">SWC</text>
<text x="223" y="164.3">SWD</text>
<text x="237.5" y="175.9">兼容LGT SWD调试器接口</text>
<text x="275.1" y="202.2">v2.0</text>
</g>
</svg>
